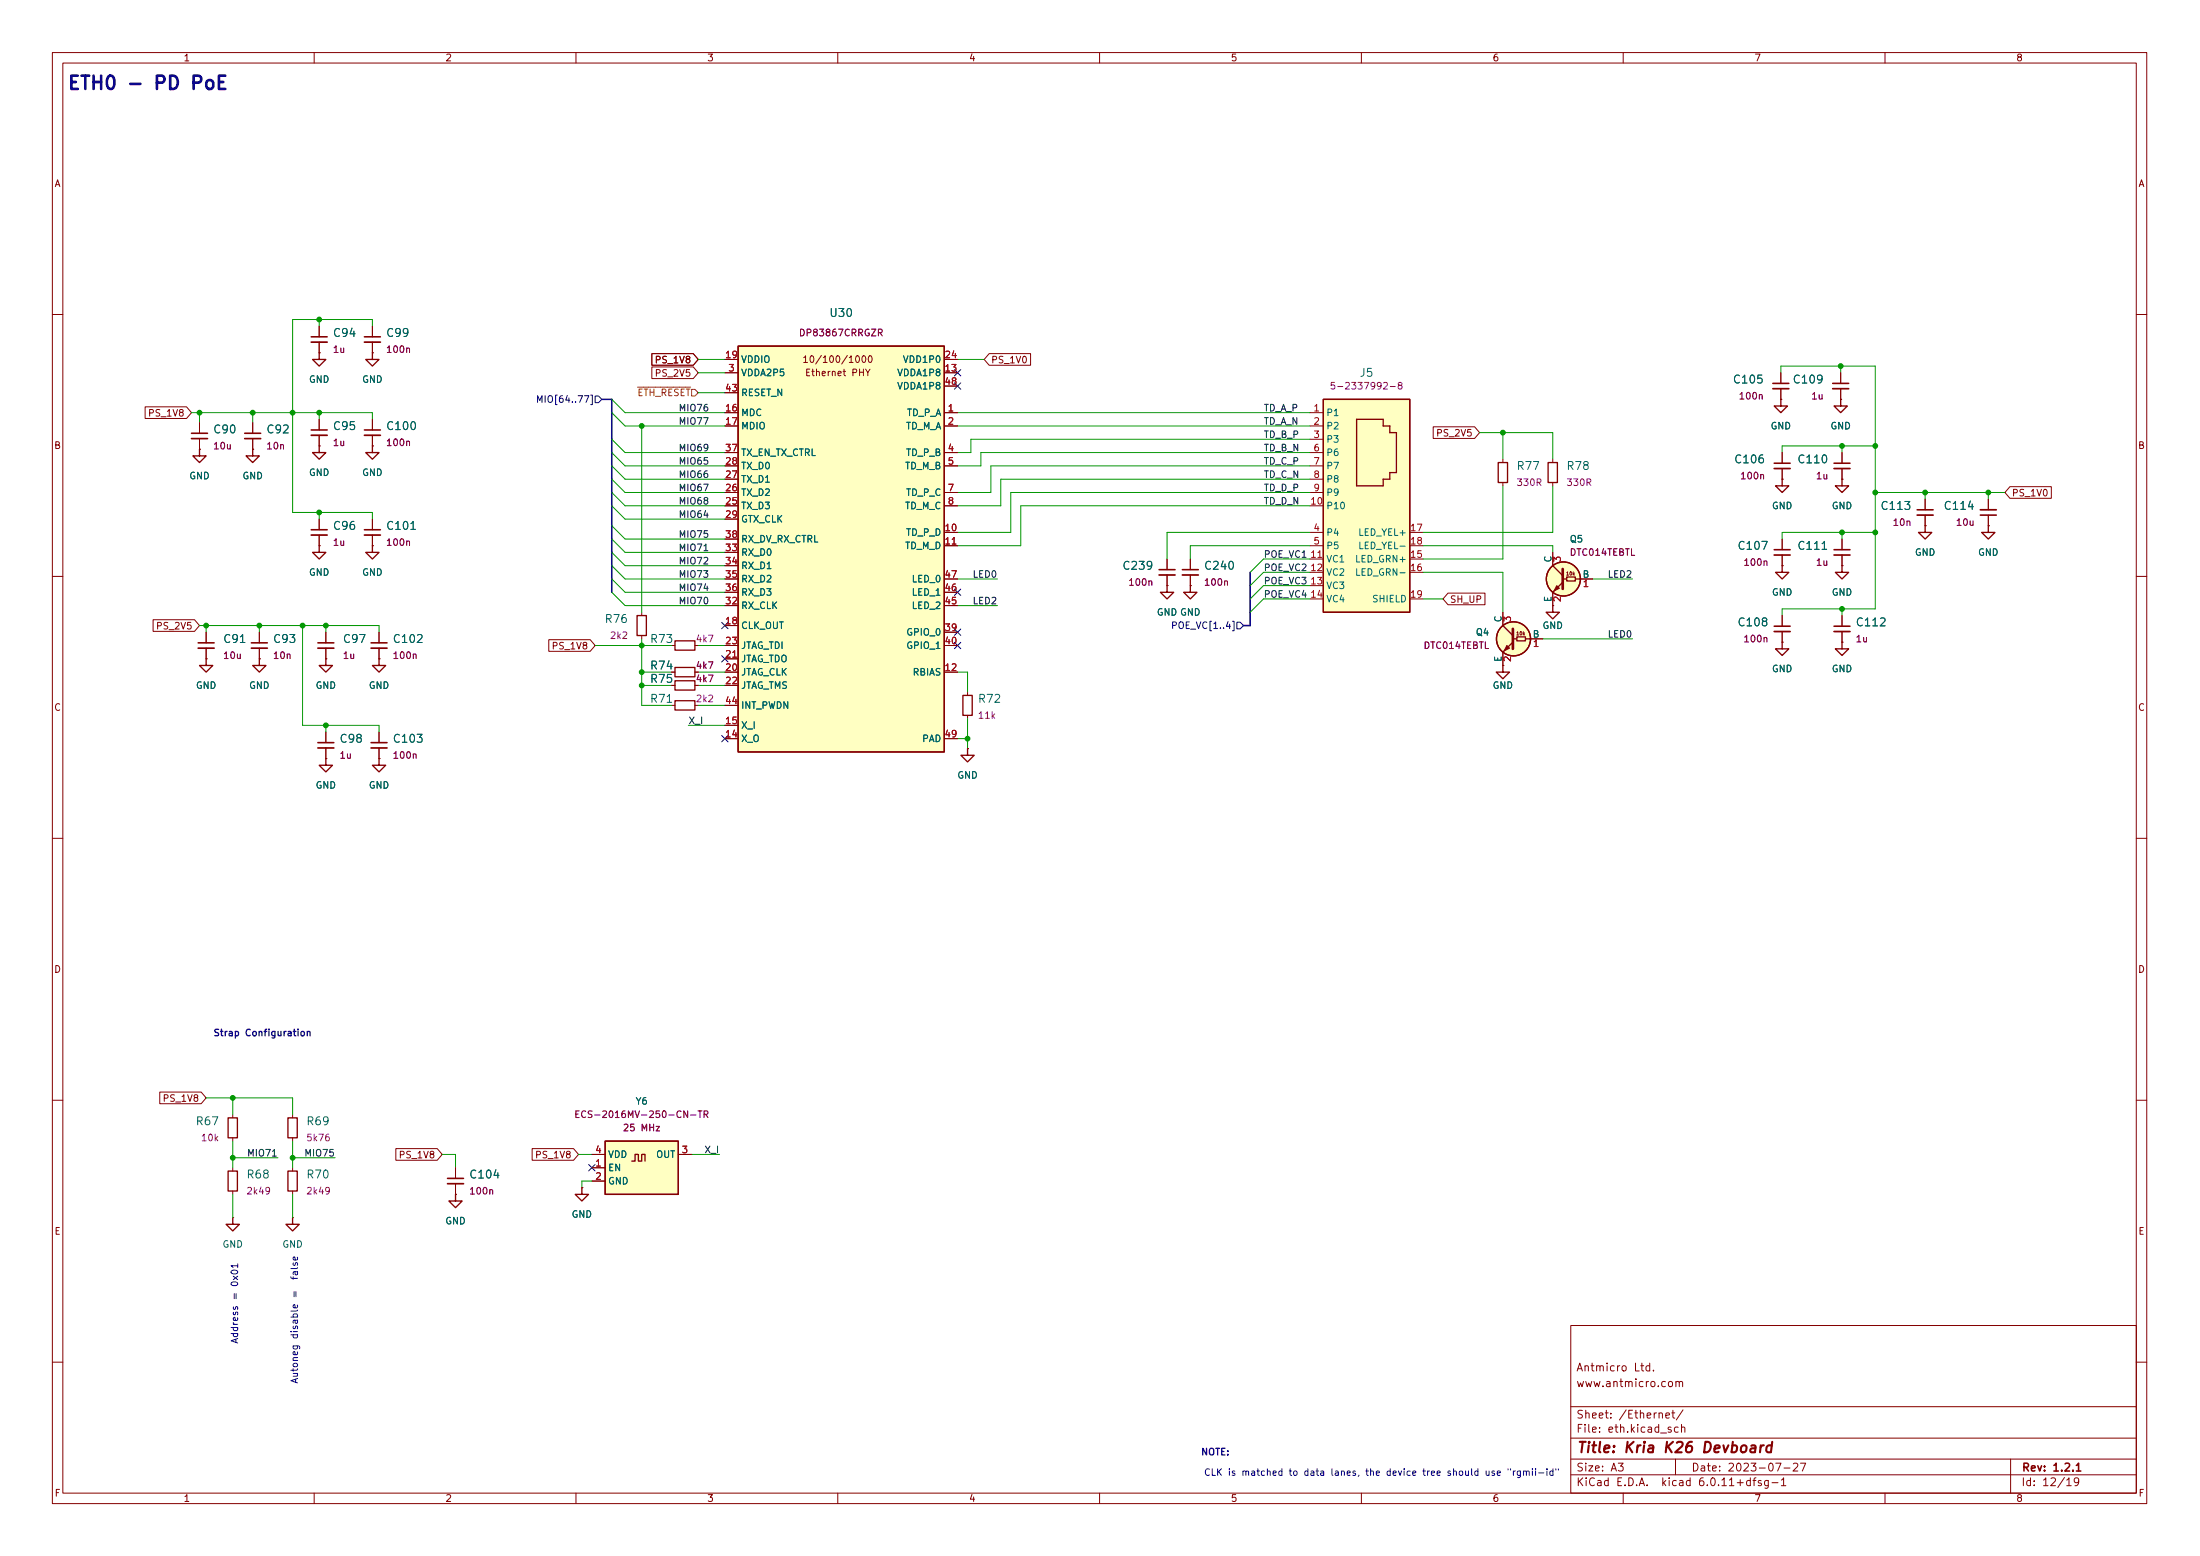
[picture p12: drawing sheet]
<svg xmlns="http://www.w3.org/2000/svg" width="420mm" height="297mm" viewBox="0 0 420 297" stroke-linecap="round" stroke-linejoin="round" font-family="sans-serif">
<g fill="none" stroke="#840000" stroke-width=".19">
<path d="M10 10h400v277h-400zM12 12h396v273h-396zM60 10v2M110 10v2M160 10v2M210 10v2M260 10v2M310 10v2M360 10v2M10 60h2M27.7 77.7h7.9l1 1.1-1 1.1h-7.9zM61 67.3h.1"/>
<path d="M61 62.3v2M61 65.3v2M71.1 67.3h.1M71.1 62.3v2M71.1 65.3v2M124.5 67.5h7.9l.9 1.1-.9 1.1h-7.9zM124.5 70h7.9l.9 1.2-.9 1.1h-7.9zM138.4 78.8h2.6M138.4 71.2h2.6M138.4 68.6h2.6M138.4 75h2.6M161 70.9h.5"/>
<path d="M161.2 70.5v1l.3 .2M163.5 68l.2-.1a.68 .68 0 0 1 .4 .7 .68 .68 0 0 1-.4 .6l-.3-.5zM164.7 68l.2-.1a.68 .68 0 0 1 .5 .7 .68 .68 0 0 1-.5 .6l-.3-.5zM165.9 68l.2-.1a.68 .68 0 0 1 .5 .7 .68 .68 0 0 1-.5 .6l-.3-.5zM180.3 78.8h2.6M180.3 71.2h2.6M180.3 68.6h2.6M180.3 73.7h2.6M188.9 67.5h7.9v2.2h-7.9l-.9-1.1zM250.2 78.8h2.5M340.1 76.2h.1M340.1 71.2v2"/>
<path d="M340.1 74.2v2M351.5 76.2h.1M351.5 71.2v2M351.5 74.2v2M408 60h2M38.1 85.8h.1M38.1 80.7v2M38.1 83.7v2.1M48.3 85.8h.1M48.3 80.7v2M48.3 83.7v2.1M61 85.1h.1"/>
<path d="M61 80v2.1M61 83.1v2M61 99.1v2M71.1 85.1h.1M71.1 80v2.1M71.1 83.1v2M71.1 99.1v2M138.4 96.6h2.6M138.4 81.3h2.6M138.4 86.4h2.6M138.4 88.9h2.6M138.4 91.5h2.6"/>
<path d="M138.4 94h2.6M138.4 99.1h2.6M180.3 96.6h2.6M180.3 81.3h2.6M180.3 86.4h2.6M180.3 88.9h2.6M180.3 94h2.6M250.2 96.6h2.5M250.2 81.3h2.5M250.2 83.9h2.5M250.2 86.4h2.5M250.2 88.9h2.5"/>
<path d="M250.2 91.5h2.5M250.2 94h2.5M273.7 81.5h7.9l1 1.1-1 1.1h-7.9zM287 87.7v.6M287 92.1v.6M296.5 87.7v.6M296.5 92.1v.6M340.4 91.5h.1M340.4 86.4v2M340.4 89.4v2.1M351.8 91.5h.1M351.8 86.4v2"/>
<path d="M351.8 89.4v2.1M367.7 95.3v2M367.7 98.3v2.1M379.7 95.3v2M379.7 98.3v2.1M383.9 92.9h7.9v2.2h-7.9l-1-1.1zM10 110h2M29.2 118.3h7.9l1 1.1-1 1.1h-7.9zM61 104.2h.1M61 102.1v2.1M71.1 104.2h.1M71.1 102.1v2.1"/>
<path d="M122.6 116.9v.6M138.4 110.5h2.6M138.4 119.4h2.6M138.4 115.6h2.6M138.4 105.4h2.6M138.4 108h2.6M138.4 113.1h2.6M138.4 102.9h2.6M180.3 110.5h2.6M180.3 101.6h2.6M180.3 104.2h2.6M180.3 115.6h2.6"/>
<path d="M180.3 113.1h2.6M222.9 111.8h.1M222.9 106.7v2M222.9 109.8v2M227.3 111.8h.1M227.3 106.7v2M227.3 109.8v2M250.2 106.7h2.5M250.2 109.3h2.5M250.2 111.8h2.5M250.2 114.3h2.5M250.2 101.6h2.5"/>
<path d="M250.2 104.2h2.5M269.2 106.7h2.6M269.2 109.3h2.6M269.2 114.3h2.6M269.2 101.6h2.6M269.2 104.2h2.6M276.5 113.2h7.1v2.2h-7.1l-.9-1.1zM287 116.9v2.5M296.5 115.6h.1M296.5 105.4v2.6M296.5 113.1v2.5M301.6 110.5h2.6"/>
<path d="M340.4 108h.1M340.4 102.9v2M340.4 106v2M340.4 117.5v2M351.8 108h.1M351.8 102.9v2M351.8 106v2M351.8 117.5v2M367.7 100.4h.1M379.7 100.4h.1M408 110h2M39.4 125.8h.1"/>
<path d="M39.4 120.7v2M39.4 123.7v2.1M49.5 125.8h.1M49.5 120.7v2M49.5 123.7v2.1M62.2 125.8h.1M62.2 120.7v2M62.2 123.7v2.1M62.2 139.7v2.1M72.4 125.8h.1M72.4 120.7v2M72.4 123.7v2.1"/>
<path d="M72.4 139.7v2.1M104.8 122.1h7.9l1 1.1-1 1.1h-7.9zM122.6 121.3v.7M128.3 134.7h.6M128.3 130.8h.6M128.3 128.3h.6M128.3 123.2h.6M138.4 134.7h2.6M138.4 130.8h2.6M138.4 128.3h2.6M138.4 123.2h2.6M138.4 138.5h2.6"/>
<path d="M138.4 125.8h2.6M180.3 128.3h2.6M180.3 123.2h2.6M180.3 120.7h2.6M184.8 132.1v.7M184.8 136.6v.6M287 127h.1M287 124.5v2.5M292.1 122h2.5M340.4 122.6h.1M340.4 120.6v2M351.8 122.6h.1"/>
<path d="M351.8 120.6v2M62.2 144.8h.1M62.2 142.8v2M72.4 144.8h.1M72.4 142.8v2M138.4 141h2.6M180.3 141h2.6M184.8 142.9h.1M10 160h2M408 160h2M10 210h2M30.5 208.5h7.9l1 1.1-1 1.1h-7.9z"/>
<path d="M44.4 212.8v.6M44.4 217.2v.6M55.9 212.8v.6M55.9 217.2v.6M75.6 219.3h7.9l1 1.1-1 1.1h-7.9zM101.6 219.3h7.9l1 1.1-1 1.1h-7.9zM408 210h2M44.4 232.4h.1M44.4 222.9v.7M44.4 227.4v.6M55.9 232.4h.1M55.9 222.9v.7"/>
<path d="M55.9 227.4v.6M87 228h.1M87 222.9v2.1M87 226v2M111.1 226.7h.1M113 222.9h2.6M113 225.5h2.6M113 220.4h2.6M129.5 220.4h2.6M300 253h108v32h-108zM10 260h2M300 278.5h108"/>
<path d="M300 274.5h108M300 268.5h108M305.5 273.3v.1M305.5 272.5v.1M307.6 270.6v.1M307.6 269.8v.1M309.9 260.8l.4-.1 .3 .3v.4l-.3 .3-.4-.1-.1-.2zM318.8 263.8l.3-.1 .3 .3v.4l-.3 .3-.3-.1-.2-.2zM319.3 269.7h.6M319.5 269.2v1.3l.4 .2M320 278.5v3M320.1 263.9l.2-.2 .3 .1 .1 .9"/>
<path d="M320.1 263.7v1M320.7 263.9l.2-.2 .4 .1 .1 .9M321.1 272.6l.3-.2 .3 .1 .1 .9M321.1 271.9v1.5M321.4 269.1l-1.3 2M342.5 279.5l.6-.2 .2 .2 .1 .2-1 1.1h1M343.8 279.3h1.1l-.7 1.5M384 278.5v6.5M408 260h2M60 285v2M110 285v2M160 285v2"/>
<path d="M210 285v2M260 285v2M300 281.5h108M310 285v2M338.4 283h1.2M340.2 282.5l.4-.4v1.5M340.2 283.6h.9M340.7 280.2h1.2M360 285v2M397 282.8l-.3 .2h-.3l-.3-.2 .2-.6 .4-.1 .2 .2a.99 .99 0 0 1-.3 1.3h-.3"/>
</g>
<g fill="none" stroke="#840000" stroke-width=".3">
<path d="M59.4 64.3h3.1M69.6 64.3h3M338.6 73.2h3M350 73.2h3.1M36.6 82.7h3M46.7 82.7h3.1M59.4 82.1h3.1M69.6 82.1h3M338.8 88.4h3.1M350.3 88.4h3M366.1 97.3h3.1M378.2 98.3h3.1"/>
<path d="M59.4 101.1h3.1M69.6 101.1h3M221.4 108.7h3M225.8 108.7h3.1M338.8 104.9h3.1M338.8 119.5h3.1M350.3 104.9h3M350.3 119.5h3M37.8 122.7h3.1M48 122.7h3.1M60.7 122.7h3.1M70.9 122.7h3"/>
<path d="M60.7 141.8h3.1M70.9 141.8h3M85.5 225h3M396.5 280.8h.9"/>
</g>
<g fill="none" stroke="#840000" stroke-width=".33">
<path d="M59.4 65.3h3.1M69.6 65.3h3M338.6 74.2h3M350 74.2h3.1M36.6 83.7h3M46.7 83.7h3.1M59.4 83.1h3.1M69.6 83.1h3M338.8 89.4h3.1M350.3 89.4h3M366.1 98.3h3.1M378.2 97.3h3.1"/>
<path d="M59.4 102.1h3.1M69.6 102.1h3M221.4 109.8h3M225.8 109.8h3.1M338.8 106h3.1M350.3 106h3M37.8 123.7h3.1M48 123.7h3.1M60.7 123.7h3.1M70.9 123.7h3M338.8 120.6h3.1M350.3 120.6h3"/>
<path d="M60.7 142.8h3.1M70.9 142.8h3M85.5 226h3"/>
</g>
<g fill="none" stroke="#840084" stroke-width=".19">
<path d="M77.7 66.6l.1-.2 .3 .1 .1 .8M167.8 63.5l.6-.1 .1-.1-.1-.3-.6-.2v1.3M168.1 63.5l.4 .6M264.3 73.1l.4-.1 .3 .4-.8 .9h.8M265.5 73.8h1M267.3 73.5l-.3-.2 .1-.2 .2-.1 .3 .1 .1 .3-.5 .2-.2 .2v.2l.3 .3 .3-.1 .2-.2-.1-.3-.2-.2M336 75.5l.2-.2 .3 .1 .1 .8M77.7 84.3l.1-.1 .3 .1 .1 .8M336.3 90.7l.1-.1h.3l.1 .8M77.7 103.4l.1-.1h.3l.1 .8M219.4 111l.2-.1 .3 .1 .1 .7M233.9 111l.2-.1h.3v.8"/>
<path d="M336.9 107.2l.2-.1h.3v.8M78.9 125l.2-.1h.3l.1 .8M336.9 121.8l.2-.1 .3 .1v.7M78.9 144l.2-.1 .3 .1 .1 .8M62.8 216.5l-.4 .1a.86 .86 0 0 0 0 1.2l.4-.1 .1-.5-.2-.2h-.3l-.2 .2M131.3 212.1v1.2l-.7-1.2v1.2M131.9 212.9h1M133.3 212.1h.7M133.7 212.1v1.2M134.5 212.7h.6l.1-.2-.1-.3-.6-.1v1.2M134.8 212.7l.4 .6M51.5 227.2l-.3 .3h-.2l-.2-.3v-.3l.2-.2h.2l.3 .2a.84 .84 0 0 1-.4 1h-.2"/>
<path d="M62.9 227.2l-.2 .3h-.3l-.2-.3v-.3l.2-.2h.3l.2 .2a.84 .84 0 0 1-.4 1h-.2M93.5 227.2l.2-.1 .3 .1 .1 .7"/>
</g>
<g fill="none" stroke="#840000" stroke-width=".25">
<path d="M61 67.3v1.3h1.2l-1.2 1.3-1.3-1.3h1.3M71.1 67.3v1.3h1.3l-1.3 1.3-1.3-1.3h1.3M141 66.1h39.3v77.4h-39.3zM252.7 76.2h16.5v40.7h-16.5zM340.1 76.2v1.3h-1.3l1.3 1.3 1.3-1.3h-1.3M351.5 76.2v1.3h-1.2l1.2 1.3 1.3-1.3h-1.3M38.1 85.8v1.2h1.3l-1.3 1.3-1.3-1.3h1.3M48.3 85.8v1.2h1.2l-1.2 1.3-1.3-1.3h1.3M61 85.1v1.3h1.2l-1.2 1.3-1.3-1.3h1.3M71.1 85.1v1.3h1.3l-1.3 1.3-1.3-1.3h1.3M259.1 80h5.1v1.3h1.2v1.3h1.3v7.6h-1.3v1.3h-1.2v1.2h-5.1zM286.1 88.3h1.8v3.8h-1.8z"/>
<path d="M295.7 88.3h1.7v3.8h-1.7zM340.4 91.5v1.2h-1.3l1.3 1.3 1.2-1.3h-1.2M351.8 91.5v1.2h-1.3l1.3 1.3 1.3-1.3h-1.3M61 104.2v1.2h1.2l-1.2 1.3-1.3-1.3h1.3M71.1 104.2v1.2h1.3l-1.3 1.3-1.3-1.3h1.3M121.7 117.5h1.7v3.8h-1.7zM222.9 111.8v1.3h-1.3l1.3 1.2 1.3-1.2h-1.3M227.3 111.8v1.3h-1.2l1.2 1.2 1.3-1.2h-1.3M287 119.4l1.9 1.9M296.5 115.6v1.3h1.3l-1.3 1.2-1.2-1.2h1.2M296.5 108l1.9 1.9M298.4 111.2l-1.9 1.9"/>
<path d="M298.6 110.5h.5M299.2 110.1h1.7v.8h-1.7zM301 110.5h.6M340.4 108v1.3h-1.3l1.3 1.2 1.2-1.2h-1.2M351.8 108v1.3h-1.3l1.3 1.2 1.3-1.2h-1.3M367.7 100.4v1.2h-1.3l1.3 1.3 1.2-1.3h-1.2M379.7 100.4v1.2h-1.2l1.2 1.3 1.3-1.3h-1.3M39.4 125.8v1.2h1.2l-1.2 1.3-1.3-1.3h1.3M49.5 125.8v1.2h1.3l-1.3 1.3-1.2-1.3h1.2M62.2 125.8v1.2h1.3l-1.3 1.3-1.2-1.3h1.2M72.4 125.8v1.2h1.3l-1.3 1.3-1.3-1.3h1.3M128.9 133.8h3.8v1.7h-3.8z"/>
<path d="M128.9 130h3.8v1.7h-3.8zM128.9 127.4h3.8v1.8h-3.8zM128.9 122.3h3.8v1.8h-3.8zM183.9 132.8h1.8v3.8h-1.8zM287 127v1.3h-1.3l1.3 1.3 1.3-1.3h-1.3M288.9 122.6l-1.9 1.9M289.1 122h.5M289.7 121.6h1.6v.7h-1.6zM291.5 122h.6M340.4 122.6v1.3h-1.3l1.3 1.2 1.2-1.2h-1.2M351.8 122.6v1.3h-1.3l1.3 1.2 1.3-1.2h-1.3M62.2 144.8v1.3h1.3l-1.3 1.3-1.2-1.3h1.2"/>
<path d="M72.4 144.8v1.3h1.3l-1.3 1.3-1.3-1.3h1.3M184.8 142.9v1.3h1.3l-1.3 1.3-1.3-1.3h1.3M43.6 213.4h1.7v3.8h-1.7zM55 213.4h1.8v3.8h-1.8zM115.6 217.8h13.9v10.2h-13.9zM43.6 223.6h1.7v3.8h-1.7zM44.4 232.4v1.3h1.3l-1.3 1.3-1.2-1.3h1.2M55 223.6h1.8v3.8h-1.8zM55.9 232.4v1.3h1.2l-1.2 1.3-1.3-1.3h1.3M87 228v1.3h1.3l-1.3 1.2-1.3-1.2h1.3M111.1 226.7v1.3h1.3l-1.3 1.3-1.2-1.3h1.2M120.6 221.7h.7v-1.3h.6v1.3h.7v-1.3h.6v1.3"/>
<circle cx="298.6" cy="110.5" r="3.3"/>
<circle cx="289.1" cy="122" r="3.3"/>
</g>
<path d="M78.5 101.1h.8M267.4 109.3h1M267.4 104.3h1M348 104.9h.9" fill="none" stroke="#006464" stroke-width=".19"/>
<g fill="#ffffc2" stroke="#ffffc2" stroke-width=".19">
<path d="M121.3 220.4h.6v1.3h.7v-1.3h.6v1.3h-2.6h.7z"/>
<path d="M115.6 217.8h13.9v10.2h-13.9z"/>
<path d="M259.1 92.7h5.1z"/>
<path d="M259.1 80v12.7z"/>
<path d="M259.1 80h5.1z"/>
<path d="M264.2 91.5v1.2z"/>
<path d="M264.2 91.5h1.2z"/>
<path d="M264.2 81.3h1.2z"/>
<path d="M264.2 80v1.3z"/>
<path d="M265.4 90.2v1.3z"/>
<path d="M265.4 90.2h1.3z"/>
<path d="M265.4 82.6h1.3z"/>
<path d="M265.4 81.3v1.3z"/>
<path d="M266.7 82.6v7.6z"/>
<path d="M252.7 76.2h16.5v40.7h-16.5z"/>
<path d="M141 66.1h39.3v77.4h-39.3z"/>
<circle cx="289.1" cy="122" r="3.3"/>
<circle cx="298.6" cy="110.5" r="3.3"/>
</g>
<path d="M298.4 108.6v3.8M288.9 120.1v3.8" fill="none" stroke="#840000" stroke-width=".51"/>
<g fill="#840000" stroke="#840000" stroke-width=".19">
<path d="M287.8 123.2l.5 .5-1 .5z"/>
<path d="M297.3 111.8l.5 .5-1 .5z"/>
</g>
<path d="M181.9 103.9h.7M251.7 106.4h.7M287.2 118.6v-.8l.5 .4 .1-.4h.6l.1 .2-.1 .6M296.7 107.1v-.7l.5 .4 .1-.4h.6l.1 .2-.1 .5M298 114v.8l-.9-.8-.4 .2 .2 .5M302.5 111.1l.4-.4v1.3M139.9 125.5h.8M288.5 125.4v.8l-.9-.8-.4 .2 .1 .5M293 122.5l.4-.3v1.2" fill="none" stroke="#a90000" stroke-width=".19"/>
<g fill="none" stroke="#000084" stroke-width=".19">
<path d="M111.6 75.5h.9l-.6 1.3M112.8 75.4h.3v1.8h-.3M113.7 75.6h.6l.6 .6-.6 .7h-.6zM182.3 70.5l1.2 1.3M182.3 73.1l1.2 1.2M183.5 70.5l-1.2 1.3M183.5 73.1l-1.2 1.2M137.8 118.8l1.2 1.2M139 118.8l-1.2 1.2M182.3 112.5l1.2 1.2M183.5 112.5l-1.2 1.2M235.4 118.6h.3v1.8h-.3"/>
<path d="M236.2 118.8h.7l.6 .6-.6 .7h-.7zM137.8 125.2l1.2 1.2M139 125.2l-1.2 1.2M182.3 122.6l1.2 1.2M182.3 120.1l1.2 1.2M183.5 122.6l-1.2 1.2M183.5 120.1l-1.2 1.2M137.8 140.4l1.2 1.2M139 140.4l-1.2 1.2M112.4 222.3l1.2 1.2M113.6 222.3l-1.2 1.2"/>
</g>
<path d="M121.7 73.9h10.2" fill="none" stroke="#725600" stroke-width=".19"/>
<path d="M134.5 105.1h.7M52 220.7h.8" fill="none" stroke="#0f0f0f" stroke-width=".19"/>
<g fill="none" stroke="#0000c2" stroke-width=".19">
<path d="M44.6 249.5v.3l.1 .2 .2-.1 .1-.4h.3v.5M45.4 241.3v.7M56 256.9h1l.3 .3-.1 .3M56 256.9v.4l.2 .2 .6-.1v-.5M56.8 249.1v.4l-.2 .2-.6-.1v-.5h.3l.1 .6M244.8 280.9l-.3-.1-.3 .3 .1 .5h.5M244.8 280.4v1.3M260.9 280.8h.4M265.5 280.9l-.4-.1-.2 .3 .1 .5h.5M271.7 280.8h.5M271.9 280.4v1.1l.3 .2M277 280.9l-.3-.1-.2 .2 .1 .2 .4 .1v.3h-.5"/>
<path d="M283.8 280.8l.1 .8 .3 .1 .2-.2M284.4 280.8v.9M288.5 280.4v.2M297.1 280.4v.2M297.6 280.4v.2"/>
</g>
<path d="M24.9 16h1.9" fill="none" stroke="#0000c2" stroke-width=".51"/>
<path d="M58.7 197l.2-.1 .3 .1v.7" fill="none" stroke="#0000c2" stroke-width=".25"/>
<path d="M114.9 76.2h1.9v36.9M238.8 109.3v10.1h-1.3" fill="none" stroke="#000084" stroke-width=".3"/>
<g fill="none" stroke="#009600" stroke-width=".19">
<path d="M36.6 78.8h34.5v1.2M38.1 78.8v1.9M48.3 78.8v1.9M61 61v1.3M61 78.8v1.2M71.1 62.3v-1.3h-15.2v36.8h15.2v1.3M116.8 76.2l2.6 2.6h19M116.8 78.8l2.6 2.5h19M133.3 68.6h5.1M133.3 71.2h5.1M133.3 75h5.1M182.9 78.8h67.3"/>
<path d="M182.9 68.6h5.1M340.1 71.2v-1.3h18v46.3h-17.7v1.3M351.5 69.9v1.3M61 97.8v1.3M116.8 91.5l2.6 2.5h19M116.8 94l2.6 2.6h19M116.8 96.6l2.6 2.5h19M116.8 86.4l2.6 2.5h19M116.8 88.9l2.6 2.6h19M116.8 83.9l2.6 2.5h19M122.6 81.3v35.6M182.9 81.3h67.3"/>
<path d="M250.2 88.9h-61v5.1h-6.3M250.2 94h-57.2v7.6h-10.1M250.2 91.5h-59.1v5.1h-8.2M250.2 96.6h-55.3v7.6h-12M250.2 86.4h-62.9v2.5h-4.4M250.2 83.9h-64.8v2.5h-2.5M282.6 82.6h13.9v5.1M287 92.7v14h-15.2M287 82.6v5.1M296.5 92.7v8.9h-24.7M351.8 85.1v1.3M358.1 94h24.8"/>
<path d="M358.1 85.1h-17.7v1.3M367.7 94v1.3M379.7 94v1.3M38.1 119.4h34.3v1.3M39.4 119.4v1.3M49.5 119.4v1.3M57.8 119.4v19.1h14.6v1.2M62.2 119.4v1.3M116.8 100.4l2.6 2.5h19M116.8 108l2.6 2.5h19M116.8 110.5l2.6 2.6h19M116.8 102.9l2.6 2.5h19"/>
<path d="M116.8 113.1l2.6 2.5h19M116.8 105.4l2.6 2.6h19M182.9 110.5h7.6M182.9 115.6h7.6M250.2 101.6h-27.3v5.1M250.2 106.7h-8.9l-2.5 2.6M250.2 104.2h-22.9v2.5M250.2 109.3h-8.9l-2.5 2.5M250.2 114.3h-8.9l-2.5 2.6M250.2 111.8h-8.9l-2.5 2.5M271.8 104.2h24.7v1.2M271.8 109.3h15.2v7.6"/>
<path d="M271.8 114.3h3.8M304.2 110.5h7.6M351.8 101.6v1.3M351.8 116.2v1.3M358.1 101.6h-17.7v1.3M62.2 138.5v1.2M113.7 123.2h14.6M122.6 122v12.7h5.7M122.6 128.3h5.7M122.6 130.8h5.7M131.4 138.5h7M133.3 123.2h5.1"/>
<path d="M133.3 128.3h5.1M133.3 134.7h5.1M133.3 130.8h5.1M182.9 128.3h1.9v3.8M184.8 137.2v5.7M294.6 122h17.2M182.9 141h1.9M39.4 209.6h16.5v3.2M44.4 209.6v3.2M44.4 217.8v5.1M55.9 217.8v5.1M44.4 228v4.4"/>
<path d="M44.4 221h8.7M55.9 228v4.4M55.9 221h8.1M84.5 220.4h2.5v2.5M110.5 220.4h2.5M113 225.5h-1.9v1.2M132.1 220.4h5.3"/>
</g>
<g fill="#009600" stroke="#009600" stroke-width=".19">
<circle cx="184.8" cy="141" r=".46"/>
<circle cx="351.8" cy="101.6" r=".46"/>
<circle cx="351.5" cy="69.9" r=".46"/>
<circle cx="351.8" cy="85.1" r=".46"/>
<circle cx="287" cy="82.6" r=".46"/>
<circle cx="351.8" cy="116.2" r=".46"/>
<circle cx="358.1" cy="94" r=".46"/>
<circle cx="358.1" cy="85.1" r=".46"/>
<circle cx="358.1" cy="101.6" r=".46"/>
<circle cx="367.7" cy="94" r=".46"/>
<circle cx="379.7" cy="94" r=".46"/>
<circle cx="122.6" cy="130.8" r=".46"/>
<circle cx="122.6" cy="128.3" r=".46"/>
<circle cx="122.6" cy="123.2" r=".46"/>
<circle cx="61" cy="97.8" r=".46"/>
<circle cx="44.4" cy="209.6" r=".46"/>
<circle cx="55.9" cy="221" r=".46"/>
<circle cx="44.4" cy="221" r=".46"/>
<circle cx="122.6" cy="81.3" r=".46"/>
<circle cx="49.5" cy="119.4" r=".46"/>
<circle cx="57.8" cy="119.4" r=".46"/>
<circle cx="62.2" cy="119.4" r=".46"/>
<circle cx="62.2" cy="138.5" r=".46"/>
<circle cx="39.4" cy="119.4" r=".46"/>
<circle cx="55.9" cy="78.8" r=".46"/>
<circle cx="61" cy="78.8" r=".46"/>
<circle cx="38.1" cy="78.8" r=".46"/>
<circle cx="61" cy="61" r=".46"/>
<circle cx="48.3" cy="78.8" r=".46"/>
</g>
<g font-size="3.5" fill="#0000c2">
<text x="12.7" y="17.1">ETH0</text>
<text x="30" y="17.1">PD</text>
<text x="37.6" y="17.1">PoE</text>
</g>
<g font-size="2.8" fill="#840000">
<text x="301" y="277.9">Title:</text>
<text x="310.2" y="277.9">Kria</text>
<text x="318.2" y="277.9">K26</text>
<text x="325.9" y="277.9">Devboard</text>
</g>
<g font-size="2.1" fill="#006464">
<text x="63.5" y="64.8">C94</text>
<text x="73.7" y="64.8">C99</text>
<text x="158.3" y="61">U30</text>
<text x="259.6" y="72.4">J5</text>
<text x="330.9" y="73.7">C105</text>
<text x="342.3" y="73.7">C109</text>
<text x="40.7" y="83.2">C90</text>
<text x="50.8" y="83.2">C92</text>
<text x="63.5" y="82.5">C95</text>
<text x="73.7" y="82.5">C100</text>
<text x="331.1" y="88.9">C106</text>
<text x="343.2" y="88.9">C110</text>
<text x="289.6" y="90.2">R77</text>
<text x="299.1" y="90.2">R78</text>
<text x="63.5" y="101.6">C96</text>
<text x="73.7" y="101.6">C101</text>
<text x="359.1" y="97.8">C113</text>
<text x="371.1" y="97.8">C114</text>
<text x="331.8" y="105.4">C107</text>
<text x="343.2" y="105.4">C111</text>
<text x="214.3" y="109.2">C239</text>
<text x="229.9" y="109.2">C240</text>
<text x="115.4" y="119.4">R76</text>
<text x="42.6" y="123.2">C91</text>
<text x="52.1" y="123.2">C93</text>
<text x="65.4" y="123.2">C97</text>
<text x="74.9" y="123.2">C102</text>
<text x="124.1" y="123.2">R73</text>
<text x="331.8" y="120">C108</text>
<text x="354.4" y="120">C112</text>
<text x="124.1" y="130.8">R75</text>
<text x="124.1" y="128.3">R74</text>
<text x="124.1" y="134.6">R71</text>
<text x="186.7" y="134.6">R72</text>
<text x="64.8" y="142.2">C98</text>
<text x="74.9" y="142.2">C103</text>
<text x="37.3" y="215.3">R67</text>
<text x="58.4" y="215.3">R69</text>
<text x="47" y="225.4">R68</text>
<text x="58.4" y="225.4">R70</text>
<text x="89.6" y="225.4">C104</text>
</g>
<g font-size="2.1" fill="#840000">
<text x="301" y="262.2">Antmicro</text>
<text x="312.1" y="262.2">Ltd.</text>
<text x="301" y="265.2">www.antmicro.com</text>
<text x="301" y="273.9">File:</text>
<text x="301" y="271.2">Sheet:</text>
<text x="307.4" y="273.9">eth.kicad_sch</text>
<text x="309.2" y="271.2">/Ethernet/</text>
<text x="301" y="281.3">Size:</text>
<text x="307.6" y="281.3">A3</text>
<text x="323" y="281.3">Date:</text>
<text x="330" y="281.3">2023-07-27</text>
<text x="386" y="281.3">Rev:</text>
<text x="392.1" y="281.3">1.2.1</text>
<text x="301" y="284.1">KiCad</text>
<text x="308.7" y="284.1">E.D.A.</text>
<text x="317.6" y="284.1">kicad</text>
<text x="324.8" y="284.1">6.0.11+dfsg-1</text>
<text x="386" y="284.1">Id:</text>
<text x="390.1" y="284.1">12/19</text>
</g>
<g font-size="1.8" fill="#840000">
<text x="35" y="12.1">1</text>
<text x="85" y="12.1">2</text>
<text x="135" y="12.1">3</text>
<text x="185" y="12.1">4</text>
<text x="235" y="12.1">5</text>
<text x="285" y="12.1">6</text>
<text x="335" y="12.1">7</text>
<text x="385" y="12.1">8</text>
<text x="10.4" y="36.1">A</text>
<text x="408.4" y="36.1">A</text>
<text x="125" y="69.7">PS_1V8</text>
<text x="153.2" y="69.6">10/100/1000</text>
<text x="189.2" y="69.7">PS_1V0</text>
<text x="125" y="72.3">PS_2V5</text>
<text x="153.7" y="72.2">Ethernet</text>
<text x="162.7" y="72.2">PHY</text>
<text x="28.2" y="79.9">PS_1V8</text>
<text x="274.2" y="83.7">PS_2V5</text>
<text x="10.3" y="86.1">B</text>
<text x="408.3" y="86.1">B</text>
<text x="384.2" y="95.1">PS_1V0</text>
<text x="276.9" y="115.4">SH_UP</text>
<text x="29.7" y="120.5">PS_2V5</text>
<text x="105.3" y="124.3">PS_1V8</text>
<text x="132.8" y="130.6">4k7</text>
<text x="132.8" y="128.1">4k7</text>
<text x="10.3" y="136.1">C</text>
<text x="408.3" y="136.1">C</text>
<text x="10.3" y="186.1">D</text>
<text x="408.3" y="186.1">D</text>
<text x="31" y="210.7">PS_1V8</text>
<text x="76.1" y="221.5">PS_1V8</text>
<text x="102.1" y="221.5">PS_1V8</text>
<text x="10.3" y="236.1">E</text>
<text x="408.3" y="236.1">E</text>
<text x="10.4" y="286.1">F</text>
<text x="35" y="287.1">1</text>
<text x="85" y="287.1">2</text>
<text x="135" y="287.1">3</text>
<text x="185" y="287.1">4</text>
<text x="235" y="287.1">5</text>
<text x="285" y="287.1">6</text>
<text x="335" y="287.1">7</text>
<text x="385" y="287.1">8</text>
<text x="408.4" y="286.1">F</text>
</g>
<g font-size="1.8" fill="#840084">
<text x="152.5" y="64.6">DP83867CRRGZR</text>
<text x="63.5" y="67.7">1u</text>
<text x="73.7" y="67.7">100n</text>
<text x="253.9" y="74.7">5-2337992-8</text>
<text x="332" y="76.6">100n</text>
<text x="345.9" y="76.6">1u</text>
<text x="40.6" y="86.2">10u</text>
<text x="50.8" y="86.2">10n</text>
<text x="63.5" y="85.5">1u</text>
<text x="73.7" y="85.5">100n</text>
<text x="289.6" y="93.1">330R</text>
<text x="299.1" y="93.1">330R</text>
<text x="332.3" y="91.9">100n</text>
<text x="346.7" y="91.9">1u</text>
<text x="361.4" y="100.8">10n</text>
<text x="373.5" y="100.7">10u</text>
<text x="63.5" y="104.6">1u</text>
<text x="73.7" y="104.6">100n</text>
<text x="299.7" y="106.5">DTC014TEBTL</text>
<text x="215.4" y="112.2">100n</text>
<text x="229.9" y="112.2">100n</text>
<text x="332.9" y="108.4">100n</text>
<text x="346.7" y="108.4">1u</text>
<text x="116.4" y="122.3">2k2</text>
<text x="132.8" y="123">4k7</text>
<text x="271.8" y="124.2">DTC014TEBTL</text>
<text x="332.9" y="123">100n</text>
<text x="354.3" y="123">1u</text>
<text x="42.5" y="126.2">10u</text>
<text x="52.1" y="126.2">10n</text>
<text x="65.4" y="126.2">1u</text>
<text x="74.9" y="126.2">100n</text>
<text x="132.8" y="134.4">2k2</text>
<text x="186.7" y="137.6">11k</text>
<text x="64.8" y="145.2">1u</text>
<text x="74.9" y="145.2">100n</text>
<text x="109.6" y="213.8">ECS-2016MV-250-CN-TR</text>
<text x="38.3" y="218.2">10k</text>
<text x="58.4" y="218.2">5k76</text>
<text x="118.9" y="216.3">25</text>
<text x="122.4" y="216.3">MHz</text>
<text x="47" y="228.4">2k49</text>
<text x="58.4" y="228.4">2k49</text>
<text x="89.5" y="228.4">100n</text>
</g>
<g font-size="1.8" fill="#a90000">
<text x="138.4" y="68.4">19</text>
<text x="139" y="70.9">3</text>
<text x="180.3" y="70.9">13</text>
<text x="180.3" y="68.4">24</text>
<text x="138.4" y="74.7">43</text>
<text x="180.3" y="73.4">48</text>
<text x="138.4" y="78.5">16</text>
<text x="138.4" y="81.1">17</text>
<text x="180.9" y="78.5">1</text>
<text x="180.9" y="81.1">2</text>
<text x="250.8" y="78.5">1</text>
<text x="250.8" y="81.1">2</text>
<text x="250.8" y="83.6">3</text>
<text x="138.4" y="88.7">28</text>
<text x="138.4" y="86.1">37</text>
<text x="180.9" y="86.1">4</text>
<text x="180.9" y="88.7">5</text>
<text x="250.8" y="86.1">6</text>
<text x="250.8" y="88.7">7</text>
<text x="138.4" y="93.8">26</text>
<text x="138.4" y="91.2">27</text>
<text x="180.9" y="93.8">7</text>
<text x="250.8" y="91.2">8</text>
<text x="250.8" y="93.8">9</text>
<text x="138.4" y="96.3">25</text>
<text x="138.4" y="98.8">29</text>
<text x="180.3" y="101.4">10</text>
<text x="180.9" y="96.3">8</text>
<text x="250.2" y="96.3">10</text>
<text x="250.8" y="101.4">4</text>
<text x="269.2" y="101.4">17</text>
<text x="138.4" y="105.2">33</text>
<text x="138.4" y="107.7">34</text>
<text x="138.4" y="102.7">38</text>
<text x="180.3" y="103.9">11</text>
<text x="250.2" y="106.5">11</text>
<text x="250.8" y="103.9">5</text>
<text x="269.2" y="106.5">15</text>
<text x="269.2" y="103.9">18</text>
<text x="138.4" y="110.3">35</text>
<text x="138.4" y="112.8">36</text>
<text x="180.3" y="112.8">46</text>
<text x="180.3" y="110.3">47</text>
<text x="250.2" y="109">12</text>
<text x="250.2" y="111.5">13</text>
<text x="269.2" y="109">16</text>
<text x="302.2" y="112.8">1</text>
<text x="138.4" y="119.2">18</text>
<text x="138.4" y="115.4">32</text>
<text x="180.3" y="115.4">45</text>
<text x="250.2" y="114.1">14</text>
<text x="269.2" y="114.1">19</text>
<text x="138.4" y="125.5">21</text>
<text x="138.4" y="123">23</text>
<text x="180.3" y="120.4">39</text>
<text x="180.3" y="123">40</text>
<text x="292.7" y="124.3">1</text>
<text x="138.4" y="128.1">20</text>
<text x="138.4" y="130.6">22</text>
<text x="180.3" y="128.1">12</text>
<text x="138.4" y="134.4">44</text>
<text x="138.4" y="140.8">14</text>
<text x="138.4" y="138.2">15</text>
<text x="180.3" y="140.8">49</text>
<text x="113.6" y="220.1">4</text>
<text x="130.1" y="220.1">3</text>
<text x="113.6" y="222.7">1</text>
<text x="113.6" y="225.2">2</text>
</g>
<g font-size="1.8" fill="#006464">
<text x="141.5" y="69.6">VDDIO</text>
<text x="172.4" y="69.6">VDD1P0</text>
<text x="58.9" y="73.4">GND</text>
<text x="69.1" y="73.4">GND</text>
<text x="141.5" y="72.2">VDDA2P5</text>
<text x="141.5" y="76">RESET_N</text>
<text x="171.3" y="72.2">VDDA1P8</text>
<text x="171.3" y="74.7">VDDA1P8</text>
<text x="141.5" y="79.8">MDC</text>
<text x="141.5" y="82.3">MDIO</text>
<text x="173" y="82.3">TD_M_A</text>
<text x="173.1" y="79.8">TD_P_A</text>
<text x="253.2" y="79.8">P1</text>
<text x="253.2" y="82.3">P2</text>
<text x="338.1" y="82.3">GND</text>
<text x="349.5" y="82.3">GND</text>
<text x="141.5" y="90">TX_D0</text>
<text x="141.5" y="87.4">TX_EN_TX_CTRL</text>
<text x="172.8" y="90">TD_M_B</text>
<text x="173" y="87.4">TD_P_B</text>
<text x="253.2" y="84.9">P3</text>
<text x="253.2" y="87.4">P6</text>
<text x="253.2" y="90">P7</text>
<text x="36.1" y="91.9">GND</text>
<text x="46.2" y="91.9">GND</text>
<text x="58.9" y="91.2">GND</text>
<text x="69.1" y="91.2">GND</text>
<text x="141.5" y="95">TX_D2</text>
<text x="141.5" y="92.5">TX_D1</text>
<text x="173" y="95">TD_P_C</text>
<text x="253.2" y="92.5">P8</text>
<text x="253.2" y="95">P9</text>
<text x="141.5" y="97.6">TX_D3</text>
<text x="141.5" y="100.1">GTX_CLK</text>
<text x="172.8" y="97.6">TD_M_C</text>
<text x="253.2" y="97.6">P10</text>
<text x="338.3" y="97.6">GND</text>
<text x="349.8" y="97.6">GND</text>
<text x="141.5" y="106.5">RX_D0</text>
<text x="141.5" y="103.9">RX_DV_RX_CTRL</text>
<text x="172.8" y="105.2">TD_M_D</text>
<text x="173" y="102.7">TD_P_D</text>
<text x="253.2" y="107.7">VC1</text>
<text x="253.2" y="102.7">P4</text>
<text x="253.2" y="105.2">P5</text>
<text x="258.7" y="107.7">LED_GRN+</text>
<text x="259.3" y="102.7">LED_YEL+</text>
<text x="259.3" y="105.2">LED_YEL-</text>
<text x="296.3" y="107.4" transform="rotate(-90 296.3 107.4)">C</text>
<text x="299.7" y="103.9">Q5</text>
<text x="365.7" y="106.5">GND</text>
<text x="377.7" y="106.5">GND</text>
<text x="58.9" y="110.3">GND</text>
<text x="69.1" y="110.3">GND</text>
<text x="141.5" y="109">RX_D1</text>
<text x="141.5" y="111.5">RX_D2</text>
<text x="174.1" y="111.5">LED_0</text>
<text x="253.2" y="110.3">VC2</text>
<text x="253.2" y="112.8">VC3</text>
<text x="258.7" y="110.3">LED_GRN-</text>
<text x="302.2" y="110.3">B</text>
<text x="141.5" y="116.6">RX_CLK</text>
<text x="141.5" y="114.1">RX_D3</text>
<text x="174.1" y="116.6">LED_2</text>
<text x="174.1" y="114.1">LED_1</text>
<text x="220.9" y="117.9">GND GND</text>
<text x="253.2" y="115.4">VC4</text>
<text x="262" y="115.4">SHIELD</text>
<text x="286.8" y="118.9" transform="rotate(-90 286.8 118.9)">C</text>
<text x="296.3" y="115" transform="rotate(-90 296.3 115)">E</text>
<text x="338.3" y="114.1">GND</text>
<text x="349.8" y="114.1">GND</text>
<text x="141.5" y="120.4">CLK_OUT</text>
<text x="141.5" y="124.2">JTAG_TDI</text>
<text x="173" y="121.7">GPIO_0</text>
<text x="173" y="124.2">GPIO_1</text>
<text x="281.8" y="121.7">Q4</text>
<text x="292.7" y="121.7">B</text>
<text x="294.5" y="120.4">GND</text>
<text x="37.4" y="131.9">GND</text>
<text x="47.5" y="131.9">GND</text>
<text x="60.2" y="131.9">GND</text>
<text x="70.4" y="131.9">GND</text>
<text x="141.5" y="129.3">JTAG_CLK</text>
<text x="141.5" y="126.8">JTAG_TDO</text>
<text x="141.5" y="131.9">JTAG_TMS</text>
<text x="174.2" y="129.3">RBIAS</text>
<text x="285" y="131.9">GND</text>
<text x="286.8" y="126.4" transform="rotate(-90 286.8 126.4)">E</text>
<text x="338.3" y="128.7">GND</text>
<text x="349.8" y="128.7">GND</text>
<text x="141.5" y="135.7">INT_PWDN</text>
<text x="141.5" y="142">X_O</text>
<text x="141.5" y="139.5">X_I</text>
<text x="176.1" y="142">PAD</text>
<text x="182.8" y="149">GND</text>
<text x="60.2" y="150.9">GND</text>
<text x="70.4" y="150.9">GND</text>
<text x="121.3" y="211.2">Y6</text>
<text x="116.1" y="221.4">VDD</text>
<text x="125.3" y="221.4">OUT</text>
<text x="116.1" y="223.9">EN</text>
<text x="116.1" y="226.5">GND</text>
<text x="109.1" y="232.8">GND</text>
<text x="42.4" y="238.5">GND</text>
<text x="53.9" y="238.5">GND</text>
<text x="85" y="234.1">GND</text>
</g>
<g font-size="1.8" fill="#000084">
<text x="102.3" y="77.3">MIO[64..77]</text>
<text x="223.6" y="120.4">POE_VC[1..4]</text>
</g>
<text font-size="1.8" fill="#725600" x="121.7" y="76">~{ETH_RESET}</text>
<g font-size="1.8" fill="#0f0f0f">
<text x="129.5" y="81.1">MIO77</text>
<text x="129.5" y="78.5">MIO76</text>
<text x="241.3" y="81.1">TD_A_N</text>
<text x="241.3" y="78.5">TD_A_P</text>
<text x="241.3" y="83.6">TD_B_P</text>
<text x="129.5" y="88.7">MIO65</text>
<text x="129.5" y="86.1">MIO69</text>
<text x="241.3" y="86.1">TD_B_N</text>
<text x="241.3" y="88.7">TD_C_P</text>
<text x="129.5" y="91.2">MIO66</text>
<text x="129.5" y="93.8">MIO67</text>
<text x="241.3" y="93.8">TD_D_P</text>
<text x="241.3" y="91.2">TD_C_N</text>
<text x="129.5" y="98.8">MIO64</text>
<text x="129.5" y="96.3">MIO68</text>
<text x="241.3" y="96.3">TD_D_N</text>
<text x="129.5" y="107.7">MIO72</text>
<text x="129.5" y="105.2">MIO71</text>
<text x="129.5" y="102.6">MIO75</text>
<text x="241.3" y="106.5">POE_VC1</text>
<text x="129.5" y="112.8">MIO74</text>
<text x="129.5" y="110.3">MIO73</text>
<text x="185.7" y="110.3">LED0</text>
<text x="241.3" y="111.5">POE_VC3</text>
<text x="241.3" y="109">POE_VC2</text>
<text x="307" y="110.3">LED2</text>
<text x="129.5" y="115.3">MIO70</text>
<text x="185.7" y="115.3">LED2</text>
<text x="241.3" y="114.1">POE_VC4</text>
<text x="307" y="121.7">LED0</text>
<text x="131.4" y="138.2">X_I</text>
<text x="47.1" y="220.8">MIO71</text>
<text x="58" y="220.8">MIO75</text>
<text x="134.5" y="220.1">X_I</text>
</g>
<g font-size="1.8" fill="#0000c2">
<text x="40.7" y="197.8">Strap</text>
<text x="46.9" y="197.8">Configuration</text>
<text x="45.5" y="245.4" transform="rotate(-90 45.5 245.4)">0x01</text>
<text x="56.9" y="243.8" transform="rotate(-90 56.9 243.8)">false</text>
<text x="45.5" y="248.1" transform="rotate(-90 45.5 248.1)">=</text>
<text x="56.9" y="247.6" transform="rotate(-90 56.9 247.6)">=</text>
<text x="45.5" y="256.6" transform="rotate(-90 45.5 256.6)">Address</text>
<text x="56.9" y="255.6" transform="rotate(-90 56.9 255.6)">disable</text>
<text x="56.9" y="264.2" transform="rotate(-90 56.9 264.2)">Autoneg</text>
<text x="229.3" y="277.8">NOTE:</text>
<text x="229.9" y="281.7">CLK</text>
<text x="234.6" y="281.7">is</text>
<text x="237.3" y="281.7">matched</text>
<text x="246.5" y="281.7">to</text>
<text x="249.5" y="281.7">data</text>
<text x="254.8" y="281.7">lanes,</text>
<text x="261.6" y="281.7">the</text>
<text x="265.7" y="281.7">device</text>
<text x="272.8" y="281.7">tree</text>
<text x="277.6" y="281.7">should</text>
<text x="285" y="281.7">use</text>
<text x="289.4" y="281.7">&quot;rgmii-id&quot;</text>
</g>
<g font-size=".9" fill="#840000">
<text x="299" y="110">10k</text>
<text x="289.5" y="121.4">10k</text>
</g>
</svg>
